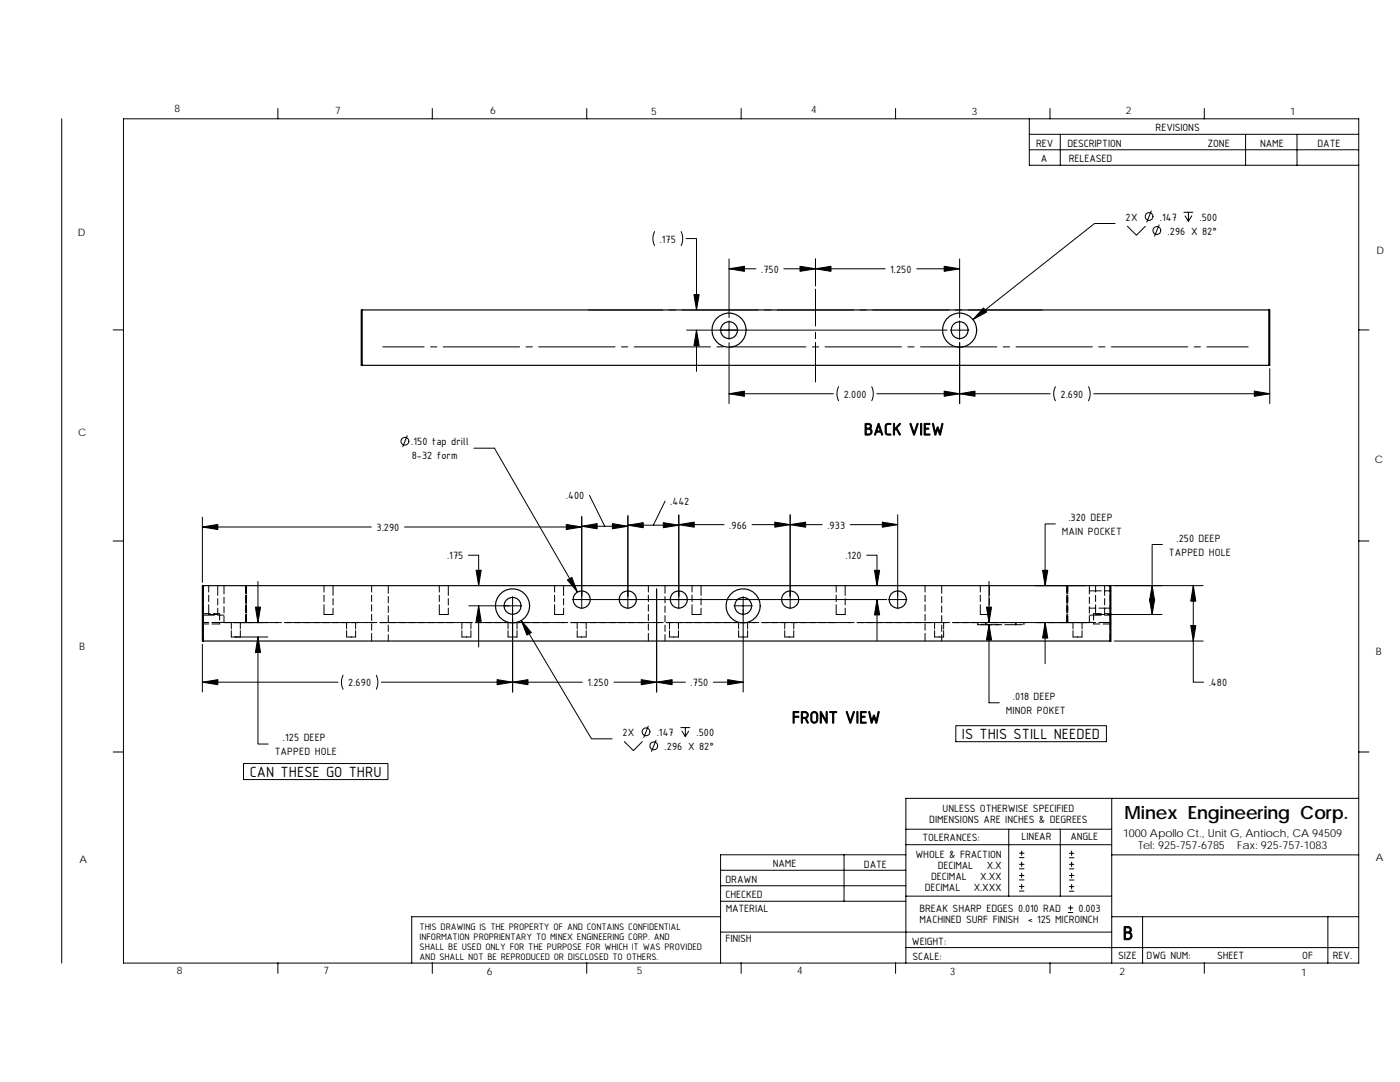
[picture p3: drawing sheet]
<svg xmlns="http://www.w3.org/2000/svg" width="279mm" height="216mm" viewBox="0 0 279 216" stroke-linecap="round" stroke-linejoin="round" font-family="sans-serif">
<g fill="none" stroke="#000" stroke-width=".2">
<path d="M12.3 23.7v168.5M55.5 21.7v2M86.3 21.7v2M117.1 21.7v2M147.9 21.7v2M178.7 21.7v2M205.4 23.7v9.3h65.8M205.4 29.9h65.8M205.4 26.8h65.8M209.5 21.7v2M211.6 26.8v6.2M240.3 21.7v2"/>
<path d="M248.6 26.8v6.2M258.8 26.8v6.2M130.6 46.2a3.1 3.1 0 0 0 0 2.8M135.9 46.2a3.2 3.2 0 0 1 0 2.8M136.9 47.6h2.1v14.2M145.5 51.7v11.7M145.5 53.6h5.4M156.4 53.6h20.2M162.8 51.7v5.3M162.8 57.7v7.3M183 53.6h8.5M191.5 51.7v11.7"/>
<path d="M222.5 44.6h-4.1l-24.2 19.2M225 45.1l1.8 1.8 1.8-1.8M229.8 42.1l-.9 2.2M231.3 44.9l-.9 2.2M236.3 42.4h1.8M236.5 43.1l.7 1.1M237.2 42.4v1.8M237.8 43.1l-.6 1.1M22.6 65.8h2M76.4 69.2h8.2M85.9 69.2h1.3M88.5 69.2h15.2"/>
<path d="M105 69.2h1.2M107.5 69.2h15.2M117.5 61.8h14.8M124 69.2h1.3M126.6 69.2h15.2M133.5 61.8h1.3M136.1 61.8h15.2M137 65.9h52M139 65.9v8.2M143.1 69.2h1.2M145.5 64v3.7M145.5 68.4v12.1"/>
<path d="M145.5 78.6h20.8M145.6 69.2h15.2M152.6 61.8h1.3M155.1 61.8h15.3M162.1 69.2h1.3M162.8 66.3v1.3M162.8 68.3v7.9M164.7 69.2h15.2M167.3 77.2a3.2 3.2 0 0 0 0 2.8M171.6 61.8h1.3M174 77.2a3.2 3.2 0 0 1 0 2.8M174.2 61.8h15.2"/>
<path d="M175 78.6h34.6M181.2 69.2h1.2M183.7 69.2h15.2M189.7 65.9h3.7M190.7 61.8h1.3M191.5 64v3.7M191.5 68.4v12.1M193.2 61.8h14.8M200.2 69.2h1.3M202.8 69.2h15.2M210.6 77.2a3.1 3.1 0 0 0 0 2.8M217.2 77.2a3.1 3.1 0 0 1 0 2.8"/>
<path d="M218.3 78.6h35.1M219.3 69.2h1.2M221.8 69.2h15.2M238.3 69.2h1.3M240.9 69.2h8.2M253.4 73.6v6.9M271.2 65.8h2M81.3 86.9l-.9 2.3M94.6 89.4h4.1l16.5 28.7M117.6 98.8l3.1 6.2h4.6M132.7 100l-2.3 4.8h5.1M22.6 107.9h2"/>
<path d="M40.4 103.2v13M40.4 105.2h33.7M40.6 116.9v1.5M40.6 119v1.3M41.7 116.9v1.2M41.7 118.8v1.2M43.5 116.9v1.9M43.5 119.4v1.3M44.7 116.9v1.6M44.7 119.1v1.3M49 116.9v1.6M49 118.8v1.6"/>
<path d="M49.2 116.9v1.6M49.2 118.8v1.6M51.5 116v8.2M64.7 116.9v1.2M64.7 118.8v1.2M66.5 116.9v1.9M66.5 119.4v1.3M74.2 116.9v1.2M74.2 118.8v1.2M77.5 116.9v1.5M77.5 119v1.3M80.7 105.2h35.4"/>
<path d="M87.7 116.9v1.2M87.7 118.8v1.2M89.5 116.9v1.9M89.5 119.4v1.3M93.5 110.8h2v6.1M102.3 119v19.1M110.7 116.9v1.2M110.7 118.8v1.2M112.5 116.9v1.9M112.5 119.4v1.3M114.3 119.6h62.7M116.1 103v18.5"/>
<path d="M116.1 105h4.6M125.3 102.8v18.7M125.3 104.8h5.1M129.4 116.9v1.2M129.4 118.8v1.2M131 117.5v20.6M132.7 116.9v1.5M132.7 119v1.3M135.5 102.7v18.8M135.5 104.7h9M138.1 116.9v1.2M138.1 118.8v1.2"/>
<path d="M139.9 116.9v1.9M139.9 119.4v1.3M148.3 119v19.1M150.1 104.7h14M157.7 102.7v18.8M166.9 116.9v1.2M166.9 118.8v1.2M168.7 116.9v1.9M168.7 119.4v1.3M169.7 104.7h9.5M173 110.8h2v6.1M175 119.6v8.2"/>
<path d="M177.3 119.6h3.7M179.2 102.7v18.8M184.6 116.9v1.2M184.6 118.8v1.2M187.9 116.9v1.5M187.9 119v1.3M195.6 116.9v1.2M195.6 118.8v1.2M197.4 116v8.2M197.4 116.9v1.9M197.4 119.4v1.3M206.6 116.9h10.1"/>
<path d="M210.6 104.5h-2v12.4M212.9 116.9v1.6M212.9 118.8v1.6M213.1 116.9v1.6M213.1 118.8v1.6M217.4 116.9v1.6M217.4 119.1v1.3M217.4 117.9h2.4M218.7 116.9v1.2M218.7 118.8v1.2M220.4 117.9h1.3M220.5 116.9v1.9"/>
<path d="M220.5 119.4v1.3M221.1 116.9h19M221.5 116.9v1.2M221.5 118.8v1.2M232 108.6h-2.1v14M238.1 116.9v19.2h2.1M271.2 107.9h2M40.4 124.5h1.3M40.4 122.4h1.5M40.4 122.7h2.4M40.4 124.2h1.3M40.4 136.1h27"/>
<path d="M40.4 128.6v9.5M40.6 120.9v1.3M40.6 122.8v1.3M40.6 124.7v1.3M40.6 126.6v1.3M41.7 120.7v1.9h1.8v-1.3M42.3 124.2h2.4M42.6 122.4h1.2v1.3M43.4 122.7h1.3M43.8 124.4v.1h-1.5M44.7 121.1v1.2M44.7 123v1.2h11.5"/>
<path d="M46.2 125.8v1.3h7.2M46.2 124.2v1.3M48 124.2v1.3M48 125.8v1.3M49 120.7v1.6M49 122.6v1.6M49.2 120.7v1.6M49.2 122.6v1.6M51.5 127.1v21.4h2M56.7 124.2h15.3M64.7 120.7v1.9h1.8v-1.3M68.5 134.7a3.1 3.1 0 0 0 0 2.8"/>
<path d="M69.2 125.8v1.3h1.8v-1.3M69.2 124.2v1.3M71 124.2v1.3M72.1 124.2h3.1M74.2 120.7v1.2M74.2 122.6v1.2M74.2 124.5v1.3M74.2 126.4v1.5M75.1 134.7a3.2 3.2 0 0 1 0 2.8M75.8 124.2h15.2M76.1 136.1h40.1M77.5 120.9v1.3"/>
<path d="M77.5 122.8v1.3M77.5 124.7v1.3M77.5 126.6v1.3M87.7 120.7v1.9h1.8v-1.3M91.1 124.2h3.2M92.2 125.8v1.3h1.8v-1.3M92.2 124.2v1.3M93.6 120.9h10.5M94 124.2v1.3M94.8 124.2h15.3M95.5 120.9v8.2M101.4 125.8v1.3h1.8v-1.3"/>
<path d="M101.4 124.2v1.3M103.2 124.2v1.3M104 123.8l14 23.6h4.2M110.2 124.2h3.1M110.7 120.7v1.9h1.8v-1.3M113.9 124.2h15.2M115.2 125.8v1.3h1.8v-1.3M115.2 124.2v1.3M117 124.2v1.3M122.5 136.1h14.3M129.2 124.2h3.2M129.4 120.7v1.2"/>
<path d="M129.4 122.6v1.2M129.4 124.5v1.3M129.4 126.4v1.5M132.7 120.9v1.3M132.7 122.8v1.3M132.7 124.7v1.3M132.7 126.6v1.3M132.9 124.2h15.3M133.6 125.8v1.3h1.8v-1.3M133.6 124.2v1.3M135.4 124.2v1.3M138.1 120.7v1.9h1.8v-1.3"/>
<path d="M142.4 136.1h5.9M146.5 120.9h3.7M147.4 125.8v1.3h1.8v-1.3M147.4 124.2v1.3M148.3 124.2h3.1M149.2 124.2v1.3M152 124.2h15.2M156.6 125.8v1.3h1.8v-1.3M156.6 124.2v1.3M158.4 124.2v1.3M166.9 120.7v1.9h1.8v-1.3M167.3 124.2h3.2"/>
<path d="M171 124.2h15.3M184.6 120.7v1.2M184.6 122.6v1.2M184.6 124.5v1.3M184.6 126.4v1.5M186.4 124.2h3.1M186.5 125.8v1.3h1.8v-1.3M186.5 124.2v1.3M187.9 120.9v1.3M187.9 122.8v1.3M187.9 124.7v1.3M187.9 126.6v1.3"/>
<path d="M188.3 124.2v1.3M190.1 124.2h15.2M195.1 124.2v.5h4.8M195.6 120.7v1.9h1.8v-1.3M196.7 124.2v.5M197.4 124.7v15.5h2M200.6 124.7h3.4M202.7 124.2v.5M204.3 124.2v.5M208.6 124.2v8.2M212.9 120.7v1.6M212.9 122.6v1.6"/>
<path d="M213.1 120.7v1.6M213.1 122.6v1.6M214.1 125.8v1.3h1.8v-1.3M214.1 124.2v1.3M215.9 124.2v1.3M217.4 123v1.2h-12M217.4 121.1v1.2M217.4 121.3h1.3M217.4 122.7h2.4M217.4 124.2h1.3M218.2 124.4v.1h1.3M218.7 120.7v1.9h1.8v-1.3"/>
<path d="M219.3 121.3h2.4M219.3 124.2h2.4M219.8 122.4h-1.6v1.3M220.2 124.5h1.5M220.4 122.4h1.3M220.4 122.7h1.3M221.1 122.6h10.8M221.5 120.7v1.2M221.5 122.6v1.2M221.5 124.5v1.3M221.5 126.4v1.5M222.4 127.9h17.7"/>
<path d="M22.6 150.1h2v42.1h246.6v-168.5h-246.6v126.4M48.6 152.4h28.8v3.2h-28.8zM124.6 148l1.8 1.8 1.8-1.8M129.4 144.9l-.9 2.3M130.9 147.7l-.9 2.2M135.9 145.2h1.8M136.1 145.9l.7 1.1M136.8 145.2v1.8M137.4 145.9l-.6 1.1M190.8 144.8h30v3.2h-30zM221.9 159.3v32.9M271.2 159.3h-90.4v32.9"/>
<path d="M271.2 150.1h2M143.8 179.8h37M143.8 173.7h37M143.8 176.7h37M168.4 170.6v9.2M180.8 168.6h41.1M180.8 170.6h-37v21.6M180.8 178.8h41.1M180.8 165.5h41.1M201.3 165.5v13.3M203.5 171.1h.9M203.5 170.2h.9"/>
<path d="M203.5 173.4h.9M203.5 172.5h.9M203.5 175.6h.9M203.5 174.7h.9M203.5 177.8h.9M203.5 176.9h.9M203.9 169.8v.9M203.9 172v.9M203.9 174.2v.9M203.9 176.4v1M211.6 165.5v13.3M213.4 171.2h.9"/>
<path d="M213.4 173.4h.9M213.4 172.5h.9M213.4 174.7h.9M213.4 177.8h.9M213.4 170.3h.9M213.4 175.6h.9M213.4 176.9h.9M213.9 169.8v.9M213.9 172v.9M213.9 174.2v1M213.9 176.5v.9M221.9 170.6h49.3"/>
<path d="M55.5 192.2v2M86.3 192.2v2M117.1 192.2v2M143.8 182.9h-61.6v9.3M143.8 186h78.1M147.9 192.2v2M178.7 192.2v2M180.8 189.1h90.4M209.5 192.2v2M213.2 182.1h.9M213.2 181.2h.9M213.7 180.7v.9"/>
<path d="M221.9 182.9h49.3M228 182.9v9.3M240.3 192.2v2M265 182.9v9.3"/>
<circle cx="229.3" cy="43.2" r=".78"/>
<circle cx="230.9" cy="46" r=".78"/>
<circle cx="80.8" cy="88" r=".78"/>
<circle cx="128.9" cy="146" r=".78"/>
<circle cx="130.5" cy="148.8" r=".78"/>
</g>
<g fill="none" stroke="#000" stroke-width=".23">
<path d="M72.1 61.8h181.3v11.1h-181.3zM72.3 61.8v11.1M253.2 61.8v11.1M40.4 116.9h.2v11h-.2zM40.6 116.9h181.1v11h-181.1M221.5 116.9v11"/>
<circle cx="145.5" cy="65.9" r="1.7"/>
<circle cx="145.5" cy="65.9" r="3.4"/>
<circle cx="191.5" cy="65.9" r="1.7"/>
<circle cx="191.5" cy="65.9" r="3.4"/>
<circle cx="116.1" cy="119.6" r="1.72"/>
<circle cx="125.3" cy="119.6" r="1.72"/>
<circle cx="135.5" cy="119.6" r="1.72"/>
<circle cx="157.7" cy="119.6" r="1.72"/>
<circle cx="179.2" cy="119.6" r="1.72"/>
<circle cx="102.3" cy="120.9" r="1.69"/>
<circle cx="102.3" cy="120.9" r="3.4"/>
<circle cx="148.3" cy="120.9" r="1.7"/>
<circle cx="148.3" cy="120.9" r="3.4"/>
</g>
<g fill="#000" stroke="#000" stroke-width=".2">
<path d="M145.5 53.6l3.1-.5v1z" fill-rule="evenodd"/>
<path d="M159.7 53.1l3.1 .5-3.1 .5z" fill-rule="evenodd"/>
<path d="M162.8 53.6l3-.5v1z" fill-rule="evenodd"/>
<path d="M188.4 53.1l3.1 .5-3.1 .5z" fill-rule="evenodd"/>
<path d="M139 65.9l.5 3.1h-1z" fill-rule="evenodd"/>
<path d="M138.5 58.8h1l-.5 3z" fill-rule="evenodd"/>
<path d="M145.5 78.6l3.1-.6v1.1z" fill-rule="evenodd"/>
<path d="M191.5 78.6l3.1-.6v1.1z" fill-rule="evenodd"/>
<path d="M188.4 78l3.1 .6-3.1 .5z" fill-rule="evenodd"/>
<path d="M196.3 61.4l.6 .9-2.7 1.5z" fill-rule="evenodd"/>
<path d="M250.3 78l3.1 .6-3.1 .5z" fill-rule="evenodd"/>
<path d="M40.4 105.2l3.1-.6v1.1z" fill-rule="evenodd"/>
<path d="M95 113.8h1l-.5 3.1z" fill-rule="evenodd"/>
<path d="M113.2 115.7l.9-.5 1.1 2.9z" fill-rule="evenodd"/>
<path d="M113 104.6l3.1 .6-3.1 .5z" fill-rule="evenodd"/>
<path d="M116.1 105l3.1-.5v1z" fill-rule="evenodd"/>
<path d="M122.2 104.5l3.1 .5-3.1 .5z" fill-rule="evenodd"/>
<path d="M125.3 104.8l3.1-.5v1z" fill-rule="evenodd"/>
<path d="M132.4 104.3l3.1 .5-3.1 .5z" fill-rule="evenodd"/>
<path d="M135.5 104.7l3.1-.5v1z" fill-rule="evenodd"/>
<path d="M154.6 104.2l3.1 .5-3.1 .5z" fill-rule="evenodd"/>
<path d="M157.7 104.7l3.1-.5v1z" fill-rule="evenodd"/>
<path d="M175 119.6l.6 3.1h-1.1z" fill-rule="evenodd"/>
<path d="M174.5 113.8h1.1l-.6 3.1z" fill-rule="evenodd"/>
<path d="M176.1 104.2l3.1 .5-3.1 .5z" fill-rule="evenodd"/>
<path d="M208.1 113.8h1l-.5 3.1z" fill-rule="evenodd"/>
<path d="M229.9 116.9l.5 3.1h-1z" fill-rule="evenodd"/>
<path d="M238.1 116.9l.6 3.1h-1.1z" fill-rule="evenodd"/>
<path d="M40.4 136.1l3.1-.5v1z" fill-rule="evenodd"/>
<path d="M51 121.1h1l-.5 3.1z" fill-rule="evenodd"/>
<path d="M51.5 127.1l.5 3.1h-1z" fill-rule="evenodd"/>
<path d="M95.5 120.9l.5 3.1h-1z" fill-rule="evenodd"/>
<path d="M102.3 136.1l3.1-.5v1z" fill-rule="evenodd"/>
<path d="M99.2 135.6l3.1 .5-3.1 .5z" fill-rule="evenodd"/>
<path d="M104 123.8l2 2.4-.8 .5z" fill-rule="evenodd"/>
<path d="M128 135.6l3 .5-3 .5z" fill-rule="evenodd"/>
<path d="M131 136.1l3.1-.5v1z" fill-rule="evenodd"/>
<path d="M145.2 135.6l3.1 .5-3.1 .5z" fill-rule="evenodd"/>
<path d="M196.9 121.1h1l-.5 3.1z" fill-rule="evenodd"/>
<path d="M197.4 124.7l.5 3h-1z" fill-rule="evenodd"/>
<path d="M208.6 124.2l.5 3.1h-1z" fill-rule="evenodd"/>
<path d="M229.4 119.5h1l-.5 3.1z" fill-rule="evenodd"/>
<path d="M237.6 124.8h1.1l-.6 3.1z" fill-rule="evenodd"/>
</g>
<text font-size="4.1" x="224.1" y="187.5">B</text>
<g font-size="3.6">
<text x="172.4" y="86.8">BACK VIEW</text>
<text x="158" y="144.3">FRONT VIEW</text>
<text x="224.4" y="163.4">Minex Engineering Corp.</text>
</g>
<g font-size="3.2">
<text x="192" y="147.4">IS THIS STILL NEEDED</text>
<text x="49.8" y="155">CAN THESE GO THRU</text>
</g>
<g font-size="2.3">
<text x="206.8" y="29.3">REV</text>
<text x="213" y="29.3">DESCRIPTION</text>
<text x="230.6" y="26.2">REVISIONS</text>
<text x="241" y="29.3">ZONE</text>
<text x="251.5" y="29.3">NAME</text>
<text x="262.9" y="29.3">DATE</text>
<text x="207.7" y="32.2">A</text>
<text x="213.3" y="32.2">RELEASED</text>
<text x="224.6" y="44">2X</text>
<text x="231.5" y="44">.147</text>
<text x="233" y="46.8">.296 X 82°</text>
<text x="239.4" y="44">.500</text>
<text x="131.7" y="48.4">.175</text>
<text x="151.9" y="54.4">.750</text>
<text x="177.7" y="54.4">1.250</text>
<text x="168.4" y="79.4">2.000</text>
<text x="211.6" y="79.4">2.690</text>
<text x="82.1" y="88.8">.150 tap drill</text>
<text x="82.2" y="91.7">8-32 form</text>
<text x="112.9" y="99.7">.400</text>
<text x="133.8" y="100.8">.442</text>
<text x="75.1" y="106">3.290</text>
<text x="145.5" y="105.5">.966</text>
<text x="165.1" y="105.5">.933</text>
<text x="211.9" y="106.7">MAIN POCKET</text>
<text x="213.2" y="103.9">.320 DEEP</text>
<text x="89.2" y="111.6">.175</text>
<text x="168.7" y="111.6">.120</text>
<text x="233.3" y="110.8">TAPPED HOLE</text>
<text x="234.8" y="108.1">.250 DEEP</text>
<text x="69.5" y="136.9">2.690</text>
<text x="117.2" y="136.9">1.250</text>
<text x="137.8" y="136.9">.750</text>
<text x="241.2" y="136.9">.480</text>
<text x="200.7" y="142.4">MINOR POKET</text>
<text x="202.1" y="139.6">.018 DEEP</text>
<text x="56.5" y="147.9">.125 DEEP</text>
<text x="124.2" y="146.8">2X</text>
<text x="131.1" y="146.8">.147</text>
<text x="132.6" y="149.6">.296 X 82°</text>
<text x="139" y="146.8">.500</text>
<text x="54.8" y="150.7">TAPPED HOLE</text>
<text x="184.1" y="167.8">TOLERANCES:</text>
<text x="185.5" y="164.2">DIMENSIONS ARE INCHES &amp; DEGREES</text>
<text x="188.1" y="162">UNLESS OTHERWISE SPECIFIED</text>
<text x="203.9" y="167.7">LINEAR</text>
<text x="213.6" y="167.6">ANGLE</text>
<text x="154.2" y="173">NAME</text>
<text x="172.4" y="173.1">DATE</text>
<text x="182.7" y="171.1">WHOLE &amp; FRACTION</text>
<text x="187.1" y="173.4">DECIMAL</text>
<text x="196.9" y="173.4">X.X</text>
<text x="144.8" y="176.2">DRAWN</text>
<text x="144.8" y="179.2">CHECKED</text>
<text x="184.6" y="177.8">DECIMAL</text>
<text x="185.8" y="175.6">DECIMAL</text>
<text x="194.3" y="177.8">X.XXX</text>
<text x="195.6" y="175.6">X.XX</text>
<text x="144.8" y="181.9">MATERIAL</text>
<text x="183.5" y="184.2">MACHINED SURF FINISH</text>
<text x="183.5" y="182">BREAK SHARP EDGES 0.010 RAD</text>
<text x="205.1" y="184.2">&lt; 125 MICROINCH</text>
<text x="215.3" y="182">0.003</text>
<text x="144.8" y="187.9">FINISH</text>
<text x="182" y="188.5">WEIGHT:</text>
<text x="182.1" y="191.5">SCALE:</text>
<text x="223.2" y="191.3">SIZE</text>
<text x="228.8" y="191.4">DWG NUM:</text>
<text x="242.9" y="191.4">SHEET</text>
<text x="259.9" y="191.4">OF</text>
<text x="266" y="191.4">REV.</text>
</g>
<g font-size="2.2">
<text x="224.2" y="167">1000 Apollo Ct., Unit G, Antioch, CA 94509</text>
<text x="227.2" y="169.4">Tel: 925-757-6785</text>
<text x="246.9" y="169.4">Fax: 925-757-1083</text>
</g>
<g font-size="2.1">
<text x="34.8" y="22.3">8</text>
<text x="66.9" y="22.7">7</text>
<text x="97.8" y="22.8">6</text>
<text x="129.9" y="23">5</text>
<text x="161.9" y="22.5">4</text>
<text x="194" y="22.9">3</text>
<text x="224.7" y="22.6">2</text>
<text x="257.5" y="22.9">1</text>
<text x="15.5" y="47">D</text>
<text x="274.7" y="50.6">D</text>
<text x="15.6" y="87">C</text>
<text x="274.4" y="92.4">C</text>
<text x="15.8" y="129.7">B</text>
<text x="274.6" y="130.6">B</text>
<text x="15.8" y="172.1">A</text>
<text x="274.6" y="171.8">A</text>
<text x="35.3" y="194.4">8</text>
<text x="64.6" y="194.4">7</text>
<text x="97.1" y="194.6">6</text>
<text x="127.1" y="194.4">5</text>
<text x="159.1" y="194.4">4</text>
<text x="189.6" y="194.5">3</text>
<text x="223.4" y="194.5">2</text>
<text x="259.7" y="194.7">1</text>
</g>
<g font-size="2">
<text x="83.7" y="185.6">THIS DRAWING IS THE PROPERTY OF AND CONTAINS CONFIDENTIAL</text>
<text x="83.7" y="187.5">INFORMATION PROPRIENTARY TO MINEX ENGINEERING CORP. AND</text>
<text x="83.7" y="189.5">SHALL BE USED ONLY FOR THE PURPOSE FOR WHICH IT WAS PROVIDED</text>
<text x="83.7" y="191.5">AND SHALL NOT BE REPRODUCED OR DISCLOSED TO OTHERS.</text>
</g>
</svg>
